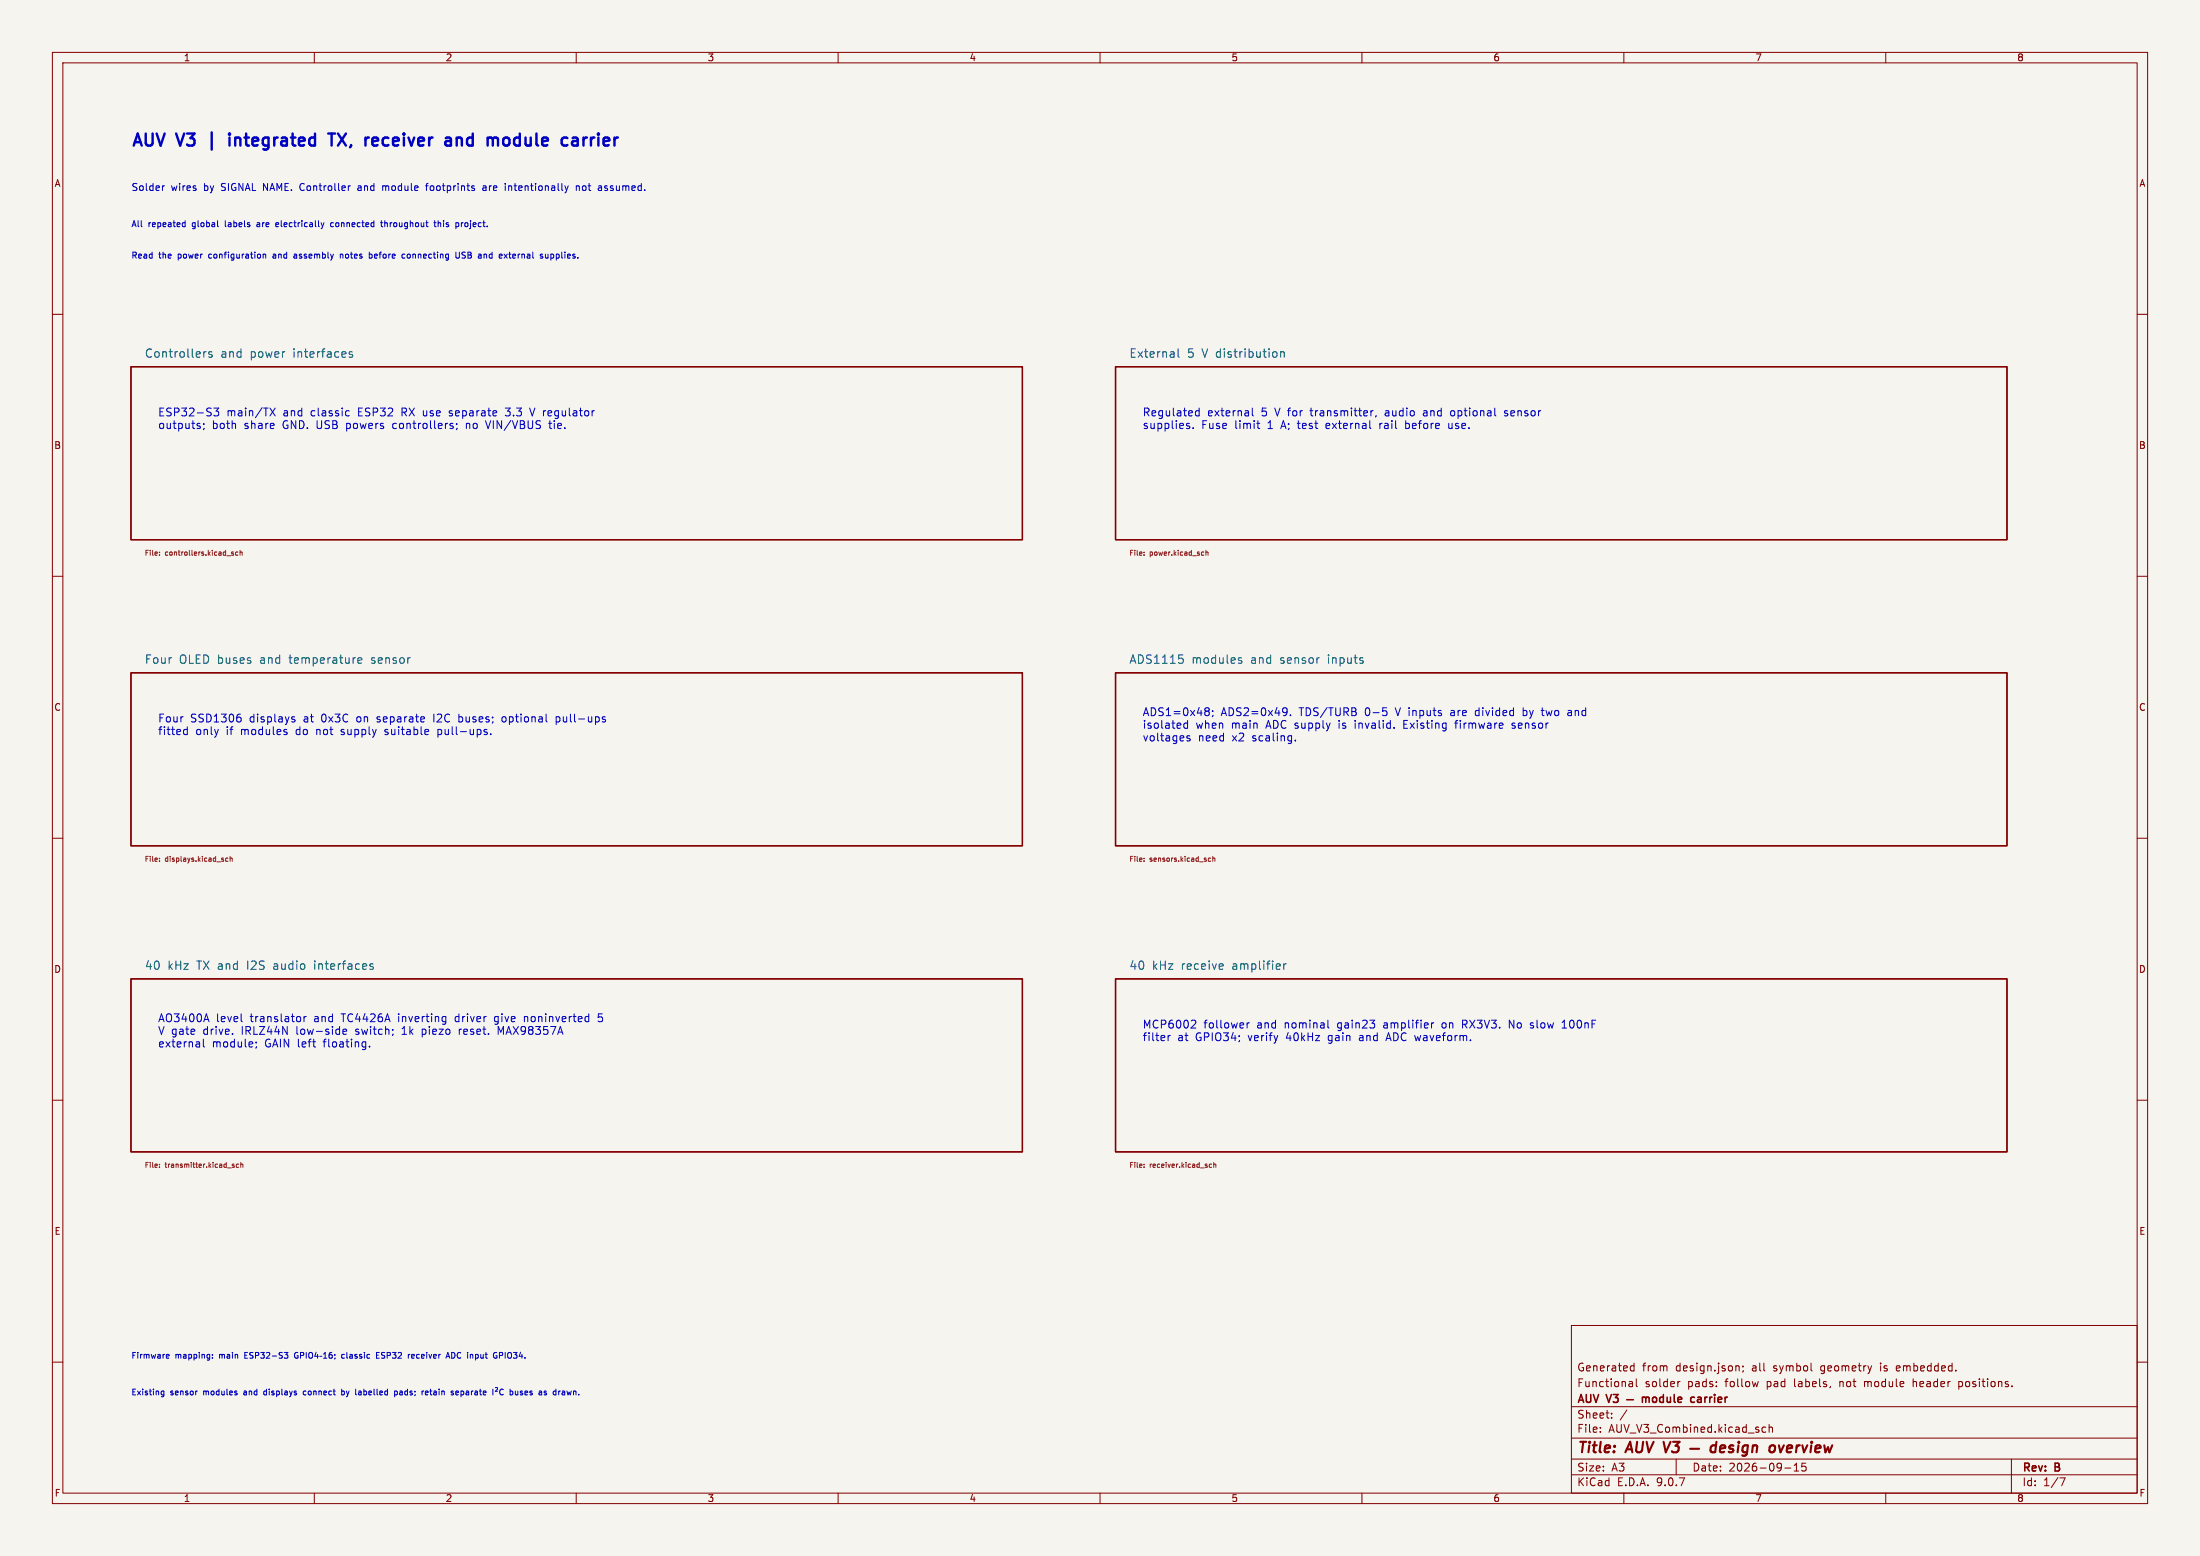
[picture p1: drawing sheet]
<svg xmlns="http://www.w3.org/2000/svg" width="420mm" height="297mm" viewBox="0 0 420 297" stroke-linecap="round" stroke-linejoin="round" font-family="sans-serif">
<path d="M0 0h420v297h-420z" fill="#f5f4ef" stroke="#f5f4ef" stroke-width=".19"/>
<g fill="none" stroke="#840000" stroke-width=".19">
<path d="M10 10h400v277h-400zM12 12h396v273h-396zM60 10v2M110 10v2M160 10v2M210 10v2M260 10v2M310 10v2M360 10v2M10 60h2M408 60h2M10 110h2"/>
<path d="M408 110h2M10 160h2M408 160h2M10 210h2M408 210h2M300 253h108v32h-108zM10 260h2M300 278.5h108M300 274.5h108M300 268.5h108M305.5 273.2v.2M305.5 272.5v.1"/>
<path d="M307.7 270.5v.2M307.7 269.8v.1M310.6 269.1l-1.3 1.9M311.2 263.7h.2l.3 .2v.8M311.4 261.6h.5M311.4 260.8h.5M311.7 264.6l-.5 .1M311.7 264l-.5 .1M311.9 260.2v1.5M312.4 263.2v1.3l.2 .2M320 278.5v3M320.7 263.7l-.3 .1"/>
<path d="M331.6 260.7h.2l.2 .2v.8M332.7 260.8v.1M332.8 261.6l-.1 .3M335.7 263.7l-.3 1M337.1 272.5l-.4-.1-.3 .3 .1 .6h.6M337.7 272.5l.2-.1 .4 .1 .1 .9M337.7 271.9v1.5M342.5 279.7l.4-.4v1.5M344.7 279.3h-.7l-.1 .7 .3-.1h.5l.1 .2-.1 .5-.2 .2-.6-.2M355.9 263.7v1M356 263.8h-.1M362.1 260.8v.8"/>
<path d="M362.7 261l-.7 .2M365.2 263.2v1.5M365.4 263.7l-.2 .1M373.9 264.6l.5 .1M373.9 263.7v1.5M374.4 263.7l-.5 .1M384 278.5v6.5M408 260h2M60 285v2M110 285v2M160 285v2M210 285v2"/>
<path d="M260 285v2M300 281.5h108M310 285v2M340.7 280.2h1.2M342.5 280.8h.9M360 285v2M393.2 282.1h1l-.6 1.5"/>
</g>
<g fill="none" stroke="#840000" stroke-width=".4">
<path d="M322.7 276.5h1.7M327.6 276a.66 .66 0 0 0-1 .3l-.1 .5 .2 .3h.7M327.7 275.2l-.3 2M328.4 276.5l.9-.2v-.3h-.8l-.2 .9 .3 .3 .6-.1M330.9 276a.49 .49 0 0 0-.8 .3l.1 .1 .6 .2 .1 .3-.3 .3-.6-.1M331.9 275.9l-.2 1.3M332 275.2l-.1 .2M333.7 276a.66 .66 0 0 0-1 .3l-.1 .5 .2 .3h.7M333.7 275.9l-.2 1.6a.6 .6 0 0 1-.9 .3M334.6 276.1a.49 .49 0 0 1 .9 .1l-.2 1M334.6 275.9l-.1 1.3M338 276.1a.52 .52 0 0 1 .5-.2 .52 .52 0 0 1 .4 .4l-.1 .5a.55 .55 0 0 1-.5 .4 .55 .55 0 0 1-.5-.4z"/>
<path d="M339.6 275.9l.3 1.3 .6-1.3"/>
</g>
<g fill="none" stroke="#840000" stroke-width=".3">
<path d="M310.5 267.2h1.3M313.5 266.7v1M313.5 266.8l.5-.1 .2 .2M314.2 266.9l.2-.2 .4 .1v.9M314.2 266.9v.8M315.6 266.8l.4-.1 .3 .3v.4l-.3 .3-.4-.1-.1-.2zM317.5 266.8l-.4-.1-.3 .3 .2 .6h.5M317.5 266.2v1.5M318.3 266.7v.9l.4 .1 .2-.2M318.9 266.7v1M319.6 266.2v1.3l.2 .2M320.3 267.2l.7-.2v-.2l-.5-.1-.2 .2 .1 .7h.6"/>
<path d="M323.5 266.8l-.5-.1-.2 .3 .1 .6h.6"/>
</g>
<path d="M25 70h170.2v33h-170.2zM213 70h170.1v33h-170.1zM25 128.4h170.2v33h-170.2zM213 128.4h170.1v33h-170.1zM25 186.8h170.2v33.1h-170.2zM213 186.8h170.1v33.1h-170.1z" fill="none" stroke="#840000" stroke-width=".25"/>
<g fill="none" stroke="#006464" stroke-width=".19">
<path d="M39.4 67.1l-.4 .2M40.4 67.2l-.3-.1-.3 .3 .1 .2 .5 .1v.4h-.6M67.3 67.2l-.4-.1-.3 .3 .1 .2 .6 .1v.4h-.7M224.9 66.6v1.4l.2 .2M243.5 67.1l.3 .3v.5l-.3 .3M244.5 67.3l.2-.2 .4 .1 .1 1M244.5 67.1v1.1M68.3 126.1l.8-.2-.1-.3-.4-.1-.3 .3 .1 .7h.6M225 125h.8M225.6 125.6l.3 .3v.4l-.3 .3M236.5 126l.4 .1 .2 .2-.1 .2-.4 .1M236.5 125.6h.5"/>
<path d="M70.7 184h.5M70.7 184.4l.4 .1 .2 .2-.1 .3h-.4M233.3 184l.2 .3-.8 .2M233.4 185h-.1M245.1 184v1M245.5 184h-.3l-.1 .3"/>
</g>
<g fill="none" stroke="#725600" stroke-width=".19">
<path d="M30.4 105.9v.1M30.4 105.4v.1M44.2 105.4h.4M44.2 105.6l.4 .2v.1l-.3 .1M45.4 105.4h-.3l-.1 .1 .1 .4h.3M45.8 105.4h.4v.6M45.8 105v1M218.4 105.9v.1M218.4 105.4v.1M229.7 105.4h.1M229.8 105.9l-.1 .1M230.2 105v1"/>
<path d="M230.2 105.4h.4v.6M30.4 163.8v.1M30.4 164.3v.1M43.5 163.8h-.3l-.1 .2 .1 .4h.3M43.9 163.9l.4-.1v.6M43.9 163.5v.9M218.4 163.8v.1M218.4 164.3v.1M230.8 164.4h.3M230.8 163.8h.3M231.5 163.9l.4-.1v.6M231.5 163.5v.9"/>
<path d="M30.4 222.2v.1M30.4 222.7v.1M44.4 222.5l.3 .2v.1h-.3M44.4 222.2h.3M45.6 222.2h-.3l-.2 .2 .1 .4h.4M46 222.3l.3-.1 .1 .6M46 221.9v.9M218.4 222.2v.1M218.4 222.7v.1M230.8 222.7l.2 .1h.3M231.3 222.2h-.3l-.2 .2M231.7 222.3l.4-.1v.6"/>
<path d="M231.7 221.9v.9"/>
</g>
<g fill="none" stroke="#0000c2" stroke-width=".46">
<path d="M40.4 25.3v3.3M43.8 25.5v.2M43.8 26.3v1.5M43.8 25.5l-.1 .1 .1 .1M43.8 25.5l.1 .1-.1 .1M62.7 25.5h1.3M63.3 25.5v2.3M64.5 25.5l1.5 2.3M66 25.5l-1.5 2.3M71.4 26.3l.7 .1 .1 .4-1.1 .2M72.1 27.7l-.7 .1M87.2 26.5a.57 .57 0 0 1 1 .1v1.2"/>
<path d="M87.2 26.3v1.5M96.3 26.4a.62 .62 0 0 1 1 .3v.7a.62 .62 0 0 1-1 .3M111.4 26.3v1.5M112 26.3a.59 .59 0 0 0-.6 .4M112.8 26.3v1.5M112.9 26.5l-.1 .2"/>
</g>
<g fill="none" stroke="#0000c2" stroke-width=".19">
<path d="M31.4 35.5l-.3 .1M66.9 35.5l-.3 .1M68.5 35.5h-.1M68.5 35.9l-.2 .1 .2 .4M73.1 35.5v.9M73.4 35.5l-.3 .1M81.2 35.5h.5M81.7 35l-.3 .2v1.2M92.2 35.5h.5l.1 .9M92.8 35.8l-.5 .1-.2 .1 .2 .4 .5-.1M97.1 35.5v.9M97.5 35.5l-.4 .1"/>
<path d="M108.5 35.5l-.3 .9M110 35.6l.2-.1h.3l.1 .9M110 35.5v.9M115.4 36.3l.1 .1M115.6 35.5l-.2 .2 .2 .2M35 42.5l.3 .1M35.3 42.1v1.2M35.3 43.2l-.3 .1M41.5 43.1l.2 .2M49.2 42.5l-.1 .1M49.2 42.8l-.2 .2 .2 .3M50.2 48.5v.8"/>
<path d="M50.2 48.6h.5v.7M52.3 48.5l-.1 .1M52.3 48.8l-.2 .2 .2 .3M53 42.5l-.4 .2 .1 .5 .3 .1M53.2 42.8l-.6 .1M56.5 48.5l-.3 .1M56.5 48.8h-.2l-.2 .2 .1 .2 .3 .1M61.3 42.5l.3 .8M61.6 43.3l-.1 .2M61.8 42.5l-.2 .8M63.7 42.6l-.4-.1-.2 .2 .1 .5h.5M65 48.6h.4l.1 .7"/>
<path d="M65 48.5v.8M70.5 48.6l.3-.1 .2 .2-.1 .5h-.4M70.5 48.1v1.2M72.6 42.5h.5M72.8 42.1v1l.3 .2M73.5 42.1v1.2M73.5 42.6h.1M76.7 49.1l.3 .2 .3-.1M77.3 48.6l-.3-.1-.3 .2M77.8 48.6v.6M82.8 42.5h.5M83 42.1v1l.3 .2"/>
<path d="M83.6 42.1v1.2M84 42.5l-.4 .1M87 48.1v1l.3 .2 .3-.1 .1-.1v-1M87.4 42.5l.2 .2v.4l-.2 .2M88.1 42.5v.8M88.2 49.2l.2 .1M88.3 42.5l-.2 .2M88.3 48.2l-.1 .1 .1 .3M92.5 48.6h.3M96.2 48.5l.6 .8M96.8 48.5l-.6 .8M104.1 48.5l.1 .7h.4"/>
<path d="M104.6 48.5v.8M40.8 77.9h1l-.5 .6 .4 .1v.6l-.2 .2-.7-.2M51.5 77.9l1 1.5M52.5 77.9l-1 1.5M66.3 78.4l.4 .1M66.7 79.3l-.4 .1M85.8 79.3l.1 .1M85.8 78.5v.3M96.5 77.9h.9M96.5 79.2l.6 .2M101.1 77.9l.5 1.5M228.9 78.5l-.4-.1-.3 .3 .2 .6h.5"/>
<path d="M228.9 77.9v1.5M239.1 77.9v1.3l.2 .2M261.7 78.4v1M262.1 78.4l-.2 .1-.2 .2M262.7 79.3l-.1 .3M271.8 78.9v.4M277.2 78.4l-.3 .3v.4l.3 .3M287.2 79.3l.4 .1M287.6 78.4l-.3 .1-.1 .1 .1 .2 .3 .1M38 81.3l.3 .2-.3 .3M38 80.8l.2 .1M38.9 80.9v.1"/>
<path d="M39 81.7l-.2 .3M86.1 81.3l.4 .1v.2l-.2 .2h-.3M86.3 80.8l.2 .1M87.2 80.9v.1M87.3 81.7l-.2 .3M89 80.8v1M89.1 80.9h-.1M92.7 80.3l.5 1.5M105 80.3v1.3l.3 .2M226.7 81.3l.4 .1v.2l-.2 .2h-.3M226.9 80.8l.2 .1M227.8 81.7v.1"/>
<path d="M239.9 80.8h.6M240.1 81.6l.4 .2M263.4 80.8v1M263.6 80.9l-.2 .2M268.4 81.7l.4 .1M268.4 80.3v1.5M268.8 80.8l-.4 .1M276.6 80.8v.8v.1l.4 .1M35.2 139.3h.6M35.8 138.7v1.5M45.9 137l.1 .2-.1 .5M54.6 139.7l.2 .2-.2 .3"/>
<path d="M54.6 139.2l.2 .1M55.8 137.2l.5 .2v.1v.2l-.5 .1M55.8 136.9h.5M73.5 139.3v.4M82.8 136.3v1.5M83.6 139.2v1.5M84 139.2l-.4 .1M87.6 137.7l.4 .1M87.6 136.3v1.5M88 136.8l-.4 .1M92.8 139.7l.2 .2-.2 .3M92.8 139.2l.2 .1"/>
<path d="M96.3 136.8l-.3 .1-.2 .2 .1 .6 .4 .1M106.2 137.7h.6M106.2 136.9h.6M106.2 136.8v1.5M115.2 137.3l.3 .1 .1 .2-.2 .2h-.3M115.2 136.8l.3 .1M226.7 137.5v1.5M226.7 138.1l-.4-.1-.3 .3 .1 .6h.6M230.3 135.1l.4 .1 .2 .2-.3 .3M230.3 135.7h.3M230.6 135.7l.2 .2 .1 .4-.2 .2-.4 .1M231.5 135.7v.1"/>
<path d="M231.6 136.5l-.2 .3M245.1 135.1l.5 .1a.99 .99 0 0 1-.3 1.4M245.7 135.7l-.3 .3h-.3M246.4 136.5v.1M264 135.1h.7M264.1 135.7h.4l.3 .3-.2 .5-.5 .1M268 137.5v1.5h.7M268 138.2h.5M277.7 138h.6M278 137.6l-.1 1.4M281.7 135.7v.8M288.6 138.9l.5 .1"/>
<path d="M289.1 138l-.4 .1-.1 .1 .1 .2 .4 .1M290.8 136.5l.4 .1M290.8 135.1v1.5M291.2 135.6l-.4 .1M294.2 135.6h.6M294.5 136.5l.3 .1M299.3 136.4l.2 .2h.4M299.4 135.7h.5M299.9 136h-.4l-.2 .2M35.2 140.2h.6M73.5 140.2h.1M83.6 140.2h.4"/>
<path d="M93.7 140.1v.1M227.1 140.5l-.3-.1-.2 .2v.3l.5 .1v.4h-.5M247.3 141.3v.1M38 198.9l.1 1M38.1 199.8l-.1 .1M38.1 199.2l-.1 .1M38.8 198.4v1.2l.2 .3M39.4 193.5l.5 1.5M46.1 194.9l.2 .1M48.9 198.9v.2M49 199.8l-.2 .3M57.3 194.1l.1 .2-.1 .6"/>
<path d="M58 194v1M58.5 194l-.3 .1-.2 .2M65.5 196.9l.7-.1-.1-.3-.4-.1-.2 .3v.7h.6M70.5 199.7v.2M76.8 197.4h.8M80.6 196.4v1.5M80.6 197.4h.2M80.8 196.4l-.2 .1M84.7 194l.4 .1M85.1 194v1.2l-.3 .3M85.1 194.9l-.4 .1M87.7 196.4v1"/>
<path d="M88 196.4l-.3 .3M94.5 194.2v.7M95.6 197l-.5-1.1v1.5M100.1 194v1M100.3 194l-.2 .2M114.2 194.9l.6 .1M115 193.5h-.7l-.1 .7 .6-.1M223 197.6v1M223.4 197.6l-.3 .1-.1 .2M227.6 194.7l.5 .1 .2 .4-.9 1h.9M238.1 195.2v1M238.5 195.2l-.3 .1-.1 .2"/>
<path d="M253.5 194.7v1.3l.2 .2M264.7 198.2h.7M265.1 197.1l-.5 1.5M273.3 195.2v1M273.7 195.2l-.3 .1-.1 .2M279.2 195.5h.6M279.8 194.7h-.6v1.5M288.1 196.2v-1.5l.9 1.5M292.1 196.2h.5M292.2 195.7h.4M292.6 195.2l-.4 .1M298.2 196.2h.9"/>
<path d="M298.2 195.2l.4-.5v1.5M31.8 259.2h.4M31.8 258.6l.3-.1 .2 .3-.5 .1M40.6 259.1v.2M40.6 258.6v.1M54.3 258.2h.7l-.4 .4 .3 .1 .1 .3-.3 .3h-.3M56.8 258.2a.5 .5 0 0 0-.6 .5 .5 .5 0 0 0 .7 .4v-.3h-.2M57.4 258.7h.5v-.4l-.5-.1v1.1M58.5 258.2v1.1M59.1 258.2h.1a.37 .37 0 0 1 .5 .3v.4a.37 .37 0 0 1-.4 .4 .37 .37 0 0 1-.4-.4zM60.4 258.1l-.3 .8h.7M60.6 258.5v.8"/>
<path d="M61 258.9h.5M61.8 259.3h.6M61.8 258.5l.3-.3v1.1M63.3 258.2h-.3l-.1 .2-.1 .6 .2 .3 .4-.2-.1-.5h-.3l-.2 .2M63.9 258.6v.1M64 259.2l-.1 .2M65.6 258.5l-.4 .2 .1 .4 .3 .2M71.9 258.7h.3M72.4 258.2h-.5v1.1h.5M78.2 258.5h.1M78.9 258.5l-.3 .2v.5l.3 .1M79.1 258.8l-.5 .1"/>
<path d="M85.1 259.3l.4-1.1 .4 1.1M85.2 258.9h.6M86.5 258.2h-.3v1.1h.3M94.7 258.8h.2l-.1 .4M95.9 258.2h-.6v1.1M95.9 258.7h-.6M30.8 266.1l.5 .1M31.3 265.5v.9l-.2 .2h-.3M31.3 265.6h-.5M37.6 265.5h.1M45.2 265.9v.3M50.6 265.5l-.3 .2v.3l.3 .3"/>
<path d="M58.3 265.5l-.4 .2v.4l.4 .2M65.2 265.2v1.1M65.2 265.6l.3-.1 .2 .2-.1 .5h-.4M68.4 266.1l.4 .2M68.8 265.5l-.3 .1M68.8 265.8l-.4 .2M75.3 265.6l.3-.1 .3 .2-.1 .5h-.5M75.3 265.5v1.1M76.4 265.5l-.1 .1M76.4 265.8l-.1 .2 .1 .3M81.2 265.9l.5-.1v-.2l-.3-.1-.2 .2 .1 .5h.4M87 265.9l.5-.1v-.2l-.3-.1-.2 .2 .1 .5h.4"/>
<path d="M94.6 264.9l.2-.1 .2 .2-.4 .6h.4M96.1 265.3a.49 .49 0 0 0-.7 .4 .49 .49 0 0 0 .7 .4M97.4 265.6l.3-.1 .2 .2-.1 .5h-.4M97.4 265.2v1.1M98.4 265.5v.7l.5-.1M98.9 265.5v.8M99.3 266.2l.1 .1M99.5 265.5l-.2 .2 .2 .2M106.1 265.2v1.1M107.8 265.6v.7M107.8 266.2l-.1 .1M107.8 265.8h-.1"/>
</g>
<g font-size="3.2" fill="#0000c2">
<text x="25" y="28.6">AUV</text>
<text x="34" y="28.6">V3</text>
<text x="45.7" y="28.6">integrated</text>
<text x="65.8" y="28.6">TX,</text>
<text x="73.5" y="28.6">receiver</text>
<text x="89.8" y="28.6">and</text>
<text x="98.7" y="28.6">module</text>
<text x="113.8" y="28.6">carrier</text>
</g>
<g font-size="2.8" fill="#840000">
<text x="301" y="277.9">Title:</text>
<text x="310.6" y="277.9">AUV V3</text>
<text x="341.1" y="277.9">overview</text>
</g>
<g font-size="2.2" fill="#006464">
<text x="27.5" y="68.5">Controllers</text>
<text x="42.1" y="68.5">and</text>
<text x="47.8" y="68.5">power</text>
<text x="56.1" y="68.5">interfaces</text>
<text x="215.5" y="68.5">External</text>
<text x="226.6" y="68.5">5</text>
<text x="229.5" y="68.5">V distribution</text>
<text x="27.5" y="126.9">Four</text>
<text x="34.2" y="126.9">OLED buses</text>
<text x="49.7" y="126.9">and</text>
<text x="55.4" y="126.9">temperature</text>
<text x="71.2" y="126.9">sensor</text>
<text x="215.5" y="126.9">ADS1115</text>
<text x="227.4" y="126.9">modules</text>
<text x="238.8" y="126.9">and</text>
<text x="244.5" y="126.9">sensor</text>
<text x="253.7" y="126.9">inputs</text>
<text x="27.5" y="185.3">40</text>
<text x="31.9" y="185.3">kHz</text>
<text x="37.6" y="185.3">TX and</text>
<text x="47.4" y="185.3">I2S</text>
<text x="52.5" y="185.3">audio</text>
<text x="60.4" y="185.3">interfaces</text>
<text x="215.5" y="185.3">40</text>
<text x="219.9" y="185.3">kHz</text>
<text x="225.5" y="185.3">receive</text>
<text x="235.3" y="185.3">amplifier</text>
</g>
<g font-size="2.1" fill="#0000c2">
<text x="30.1" y="79.7">ESP32-S3</text>
<text x="30.1" y="82.1">outputs;</text>
<text x="40.5" y="82.1">both</text>
<text x="43.2" y="79.7">main/TX</text>
<text x="46.7" y="82.1">share</text>
<text x="54.1" y="79.7">and</text>
<text x="54.1" y="82.1">GND. USB</text>
<text x="59.5" y="79.7">classic</text>
<text x="66.5" y="82.1">powers</text>
<text x="68.6" y="79.7">ESP32</text>
<text x="75.5" y="82.1">controllers;</text>
<text x="77.1" y="79.7">RX use</text>
<text x="86.5" y="79.7">separate</text>
<text x="89.7" y="82.1">no</text>
<text x="93.7" y="82.1">VIN/VBUS</text>
<text x="97.4" y="79.7">3.3</text>
<text x="102.3" y="79.7">V regulator</text>
<text x="105.9" y="82.1">tie.</text>
<text x="218" y="79.7">Regulated</text>
<text x="218" y="82.1">supplies.</text>
<text x="229.3" y="82.1">Fuse</text>
<text x="230.5" y="79.7">external</text>
<text x="235.8" y="82.1">limit</text>
<text x="240.9" y="79.7">5</text>
<text x="242.2" y="82.1">1</text>
<text x="243.6" y="79.7">V for</text>
<text x="244.9" y="82.1">A; test</text>
<text x="250.6" y="79.7">transmitter,</text>
<text x="253.7" y="82.1">external</text>
<text x="264.1" y="82.1">rail</text>
<text x="265" y="79.7">audio</text>
<text x="269.2" y="82.1">before</text>
<text x="272.4" y="79.7">and</text>
<text x="277.5" y="82.1">use.</text>
<text x="277.8" y="79.7">optional</text>
<text x="288.2" y="79.7">sensor</text>
<text x="218" y="136.9">ADS1=0x48;</text>
<text x="233.1" y="136.9">ADS2=0x49.</text>
<text x="248.1" y="136.9">TDS/TURB</text>
<text x="260.7" y="136.9">0-5</text>
<text x="266.7" y="136.9">V inputs</text>
<text x="277.5" y="136.9">are</text>
<text x="282.4" y="136.9">divided</text>
<text x="291.6" y="136.9">by</text>
<text x="295.4" y="136.9">two</text>
<text x="300.5" y="136.9">and</text>
<text x="30.1" y="138.1">Four</text>
<text x="30.1" y="140.5">fitted</text>
<text x="36.3" y="138.1">SSD1306</text>
<text x="37.3" y="140.5">only</text>
<text x="43.3" y="140.5">if</text>
<text x="46.1" y="140.5">modules</text>
<text x="47.7" y="138.1">displays</text>
<text x="56.8" y="140.5">do</text>
<text x="58.1" y="138.1">at</text>
<text x="60.8" y="140.5">not</text>
<text x="61.6" y="138.1">0x3C</text>
<text x="65.7" y="140.5">supply</text>
<text x="68.5" y="138.1">on</text>
<text x="72.5" y="138.1">separate</text>
<text x="74.2" y="140.5">suitable</text>
<text x="83.5" y="138.1">I2C</text>
<text x="84.4" y="140.5">pull-ups.</text>
<text x="88.4" y="138.1">buses;</text>
<text x="96.9" y="138.1">optional</text>
<text x="107.3" y="138.1">pull-ups</text>
<text x="218" y="139.3">isolated</text>
<text x="218" y="141.7">voltages</text>
<text x="228.3" y="139.3">when</text>
<text x="228.7" y="141.7">need</text>
<text x="235.1" y="139.3">main</text>
<text x="235.3" y="141.7">x2</text>
<text x="239.2" y="141.7">scaling.</text>
<text x="241.9" y="139.3">ADC supply</text>
<text x="256" y="139.3">is</text>
<text x="259.2" y="139.3">invalid.</text>
<text x="268.6" y="139.3">Existing</text>
<text x="278.7" y="139.3">firmware</text>
<text x="289.7" y="139.3">sensor</text>
<text x="30.1" y="195.3">AO3400A</text>
<text x="30.1" y="197.7">V gate</text>
<text x="38.8" y="197.7">drive.</text>
<text x="41.2" y="195.3">level</text>
<text x="46.3" y="197.7">IRLZ44N</text>
<text x="47.8" y="195.3">translator</text>
<text x="56.9" y="197.7">low-side</text>
<text x="60.1" y="195.3">and</text>
<text x="65.5" y="195.3">TC4426A</text>
<text x="68.3" y="197.7">switch;</text>
<text x="76.4" y="195.3">inverting</text>
<text x="77.3" y="197.7">1k</text>
<text x="81.3" y="197.7">piezo</text>
<text x="87.5" y="195.3">driver</text>
<text x="88.5" y="197.7">reset.</text>
<text x="95.1" y="195.3">give</text>
<text x="96.1" y="197.7">MAX98357A</text>
<text x="100.9" y="195.3">noninverted</text>
<text x="115.2" y="195.3">5</text>
<text x="218" y="196.5">MCP6002</text>
<text x="229.8" y="196.5">follower</text>
<text x="240" y="196.5">and</text>
<text x="245.4" y="196.5">nominal</text>
<text x="255.6" y="196.5">gain23</text>
<text x="264.5" y="196.5">amplifier</text>
<text x="275.8" y="196.5">on</text>
<text x="279.9" y="196.5">RX3V3.</text>
<text x="288.9" y="196.5">No</text>
<text x="293.2" y="196.5">slow</text>
<text x="299.4" y="196.5">100nF</text>
<text x="30.1" y="200.1">external</text>
<text x="40.5" y="200.1">module;</text>
<text x="50.6" y="200.1">GAIN left</text>
<text x="62.1" y="200.1">floating.</text>
<text x="218" y="198.9">filter</text>
<text x="224.8" y="198.9">at</text>
<text x="228.3" y="198.9">GPIO34;</text>
<text x="238.4" y="198.9">verify</text>
<text x="245.8" y="198.9">40kHz</text>
<text x="254" y="198.9">gain</text>
<text x="260.1" y="198.9">and</text>
<text x="265.4" y="198.9">ADC waveform.</text>
</g>
<g font-size="2.1" fill="#840000">
<text x="301" y="262">Generated</text>
<text x="313.5" y="262">from</text>
<text x="319.9" y="262">design.json;</text>
<text x="334.6" y="262">all</text>
<text x="338.8" y="262">symbol</text>
<text x="348" y="262">geometry</text>
<text x="359.5" y="262">is</text>
<text x="362.7" y="262">embedded.</text>
<text x="301" y="268.2">AUV</text>
<text x="301" y="265">Functional</text>
<text x="306.9" y="268.2">V3</text>
<text x="314" y="265">solder</text>
<text x="322.2" y="265">pads:</text>
<text x="324.7" y="268.2">carrier</text>
<text x="329.5" y="265">follow</text>
<text x="337.5" y="265">pad</text>
<text x="342.9" y="265">labels,</text>
<text x="351.7" y="265">not</text>
<text x="356.6" y="265">module</text>
<text x="366" y="265">header</text>
<text x="374.9" y="265">positions.</text>
<text x="301" y="273.7">File:</text>
<text x="301" y="271">Sheet:</text>
<text x="307.1" y="273.7">AUV_V3_Combined.kicad_sch</text>
<text x="301" y="281.1">Size:</text>
<text x="307.6" y="281.1">A3</text>
<text x="323" y="281.1">Date:</text>
<text x="330" y="281.1">2026-09-15</text>
<text x="386" y="281.3">Rev:</text>
<text x="392.4" y="281.3">B</text>
<text x="301" y="283.9">KiCad</text>
<text x="308.7" y="283.9">E.D.A.</text>
<text x="316.3" y="283.9">9.0.7</text>
<text x="386" y="283.9">Id:</text>
<text x="390.1" y="283.9">1/7</text>
</g>
<g font-size="1.9" fill="#0000c2">
<text x="25" y="36.7">Solder</text>
<text x="32.6" y="36.7">wires</text>
<text x="39" y="36.7">by</text>
<text x="42.5" y="36.7">SIGNAL NAME. Controller</text>
<text x="69.1" y="36.7">and</text>
<text x="73.9" y="36.7">module</text>
<text x="82.5" y="36.7">footprints</text>
<text x="93.5" y="36.7">are</text>
<text x="97.9" y="36.7">intentionally</text>
<text x="111.7" y="36.7">not</text>
<text x="116.1" y="36.7">assumed.</text>
</g>
<g font-size="1.8" fill="#840000">
<text x="35" y="11.9">1</text>
<text x="85" y="11.9">2</text>
<text x="135" y="11.9">3</text>
<text x="185" y="11.9">4</text>
<text x="235" y="11.9">5</text>
<text x="285" y="11.9">6</text>
<text x="335" y="11.9">7</text>
<text x="385" y="11.9">8</text>
<text x="10.3" y="35.9">A</text>
<text x="408.3" y="35.9">A</text>
<text x="10.3" y="85.9">B</text>
<text x="408.2" y="85.9">B</text>
<text x="10.3" y="135.9">C</text>
<text x="408.2" y="135.9">C</text>
<text x="10.3" y="185.9">D</text>
<text x="408.2" y="185.9">D</text>
<text x="10.3" y="235.9">E</text>
<text x="408.3" y="235.9">E</text>
<text x="10.3" y="285.9">F</text>
<text x="35" y="286.9">1</text>
<text x="85" y="286.9">2</text>
<text x="135" y="286.9">3</text>
<text x="185" y="286.9">4</text>
<text x="235" y="286.9">5</text>
<text x="285" y="286.9">6</text>
<text x="335" y="286.9">7</text>
<text x="385" y="286.9">8</text>
<text x="408.3" y="285.9">F</text>
</g>
<g font-size="1.6" fill="#0000c2">
<text x="25" y="43.6">All</text>
<text x="28.3" y="43.6">repeated</text>
<text x="36.8" y="43.6">global</text>
<text x="43.3" y="43.6">labels</text>
<text x="49.6" y="43.6">are</text>
<text x="53.5" y="43.6">electrically</text>
<text x="64.1" y="43.6">connected</text>
<text x="74" y="43.6">throughout</text>
<text x="84.4" y="43.6">this</text>
<text x="88.7" y="43.6">project.</text>
<text x="25" y="49.6">Read</text>
<text x="30.3" y="49.6">the</text>
<text x="34.1" y="49.6">power</text>
<text x="40.2" y="49.6">configuration</text>
<text x="52.7" y="49.6">and</text>
<text x="56.9" y="49.6">assembly</text>
<text x="66" y="49.6">notes</text>
<text x="71.7" y="49.6">before</text>
<text x="78.2" y="49.6">connecting</text>
<text x="88.7" y="49.6">USB</text>
<text x="93.3" y="49.6">and</text>
<text x="97.5" y="49.6">external</text>
<text x="105.5" y="49.6">supplies.</text>
</g>
<g font-size="1.5" fill="#0000c2">
<text x="25" y="259.5">Firmware</text>
<text x="33.5" y="259.5">mapping:</text>
<text x="42" y="259.5">main</text>
<text x="47.1" y="259.5">ESP32-S3</text>
<text x="66.1" y="259.5">classic</text>
<text x="72.9" y="259.5">ESP32</text>
<text x="79.3" y="259.5">receiver</text>
<text x="86.8" y="259.5">ADC input</text>
<text x="96.3" y="259.5">GPIO34.</text>
<text x="25" y="266.5">Existing</text>
<text x="32.5" y="266.5">sensor</text>
<text x="39" y="266.5">modules</text>
<text x="46.9" y="266.5">and</text>
<text x="51" y="266.5">displays</text>
<text x="58.8" y="266.5">connect</text>
<text x="66.3" y="266.5">by</text>
<text x="69.2" y="266.5">labelled</text>
<text x="76.9" y="266.5">pads;</text>
<text x="82.3" y="266.5">retain</text>
<text x="88.2" y="266.5">separate</text>
<text x="99.9" y="266.5">buses</text>
<text x="105.7" y="266.5">as</text>
<text x="108.6" y="266.5">drawn.</text>
</g>
<g font-size="1.3" fill="#725600">
<text x="27.5" y="106.3">File:</text>
<text x="31.6" y="106.3">controllers.kicad_sch</text>
<text x="215.5" y="106.3">File:</text>
<text x="219.5" y="106.3">power.kicad_sch</text>
<text x="27.5" y="164.7">File:</text>
<text x="31.6" y="164.7">displays.kicad_sch</text>
<text x="215.5" y="164.7">File:</text>
<text x="219.5" y="164.7">sensors.kicad_sch</text>
<text x="27.5" y="223.1">File:</text>
<text x="31.6" y="223.1">transmitter.kicad_sch</text>
<text x="215.5" y="223.1">File:</text>
<text x="219.5" y="223.1">receiver.kicad_sch</text>
</g>
</svg>
